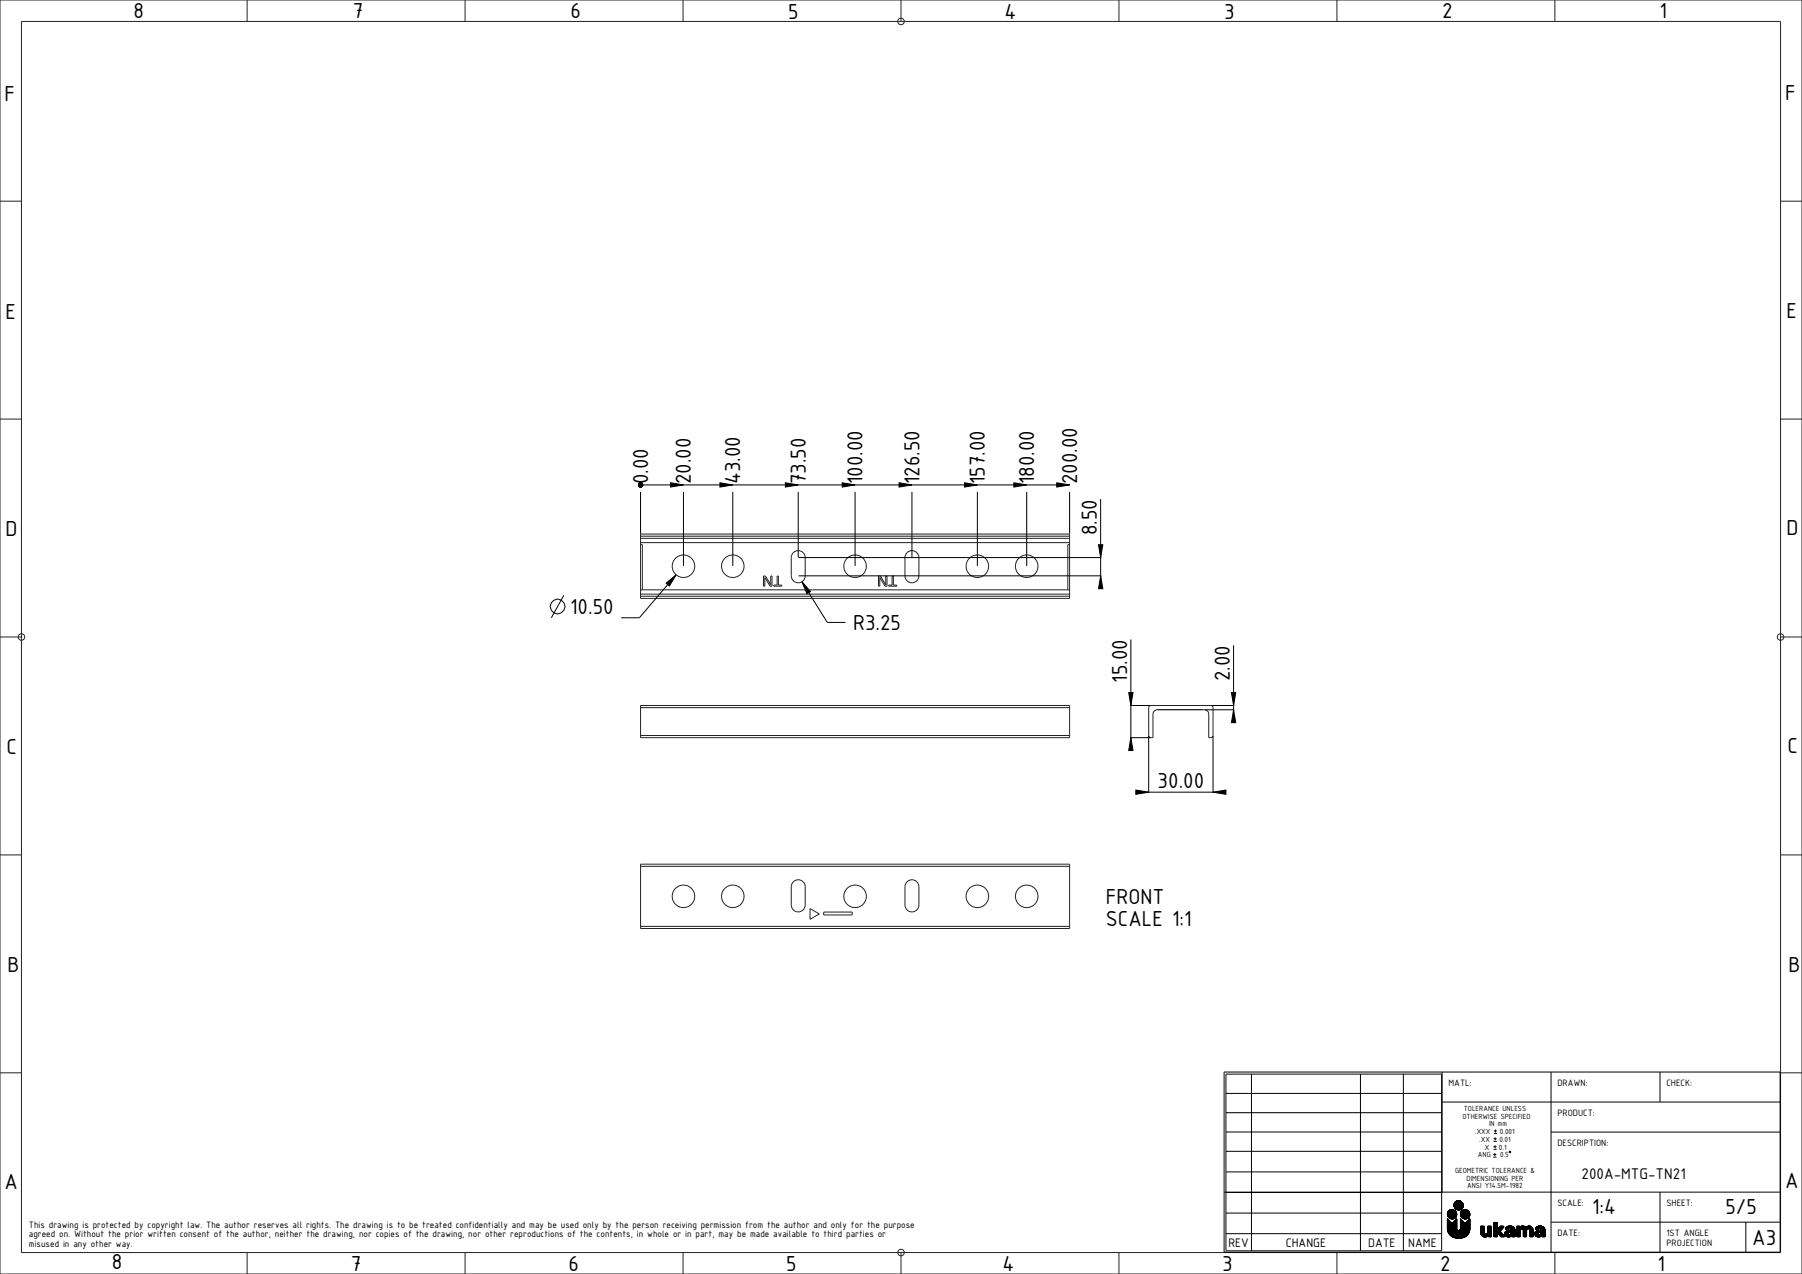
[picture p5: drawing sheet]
<svg xmlns="http://www.w3.org/2000/svg" width="420mm" height="297mm" viewBox="0 0 420 297" stroke-linecap="round" stroke-linejoin="round" font-family="sans-serif">
<g fill="none" stroke="#000" stroke-width=".23">
<path d="M148.8 112.8l.4-.2 .4 .1 .2 .3-.2 .4-.4 .1-.4-.2zM149.3 114.7v9.7M149.3 113h100M156.3 112.5l3 .5-3 .5zM159.3 114.7v17.2M167.8 112.5l3 .5-3 .5zM170.8 114.7v17.2M183 112.5l3 .5-3 .5zM186 114.7v15.2M196.3 112.5l3 .5-3 .5zM199.3 114.7v17.2M209.5 112.5l3 .5-3 .5z"/>
<path d="M212.5 114.7v15.2M224.8 112.5l3 .5-3 .5zM227.8 114.7v17.2M236.3 112.5l3 .5-3 .5zM239.3 114.7v17.2M246.3 112.5l3 .5-3 .5zM249.3 114.7v9.7M256.5 116.4v18.3M131.4 138.8l-2.9 5.2M155.3 136l2.3-2-1.6 2.6zM157.6 134l-8.6 10h-4.2M186.1 134.2h70.6"/>
<path d="M186.1 130h70.6M186.9 135.6l2 2.3-.8 .5zM186.9 135.6l5.9 9.5h4.3M256 127h1l-.5 3zM256.5 134.2l.5 3h-1zM263.6 149.1v23.4M287.5 150.4v15.6M263.1 161.5h1l-.5 3zM263.4 172h4.8M263.4 164.5h4.8M263.6 172l.5 3h-1zM267.7 171.5v13.3"/>
<path d="M280.8 165.5h6.8M282.3 164.5h5.3M282.7 171.5v13.3M287 161.5h1l-.5 3zM287.5 165.5l.5 3h-1zM264.7 184.2l3 .5-3 .5zM267.2 184.7h16M282.7 184.7l3-.5v1zM285.3 249.9h129.6v42h-129.6zM285.7 250.4h50.3v41.2h-50.3zM285.7 254.9h50.3M285.7 259.4h50.3"/>
<path d="M291.7 250.4v41.2M317.1 250.4v41.2M327.1 250.4v41.2M336.1 256.9h78.8M336.1 249.9v28M361.5 249.9v42M386.9 249.9v7M285.3 277.9h129.6M285.7 263.9h50.3M285.7 268.4h50.3M285.7 273.2h50.3M285.7 278h50.3"/>
<path d="M339.6 280l-.7 .6M339.7 279.9l-.8 .8M339.8 279.9l-.9 .9M339.9 279.9l-1 1M340 279.9l-1.1 1.1M340.1 279.9l-1.2 1.2M340.1 279.9l-1.2 1.3M340.2 279.9l-1.3 1.3M340.3 279.9l-1.4 1.4M340.3 279.9l-1.4 1.5M340.4 280l-1.5 1.4M340.4 280l-1.4 1.5"/>
<path d="M348 269.8h.8M348.1 267.9h.7M348.1 266.1h.7M348.2 264.3h.7M348.4 268.8v.7M348.5 267v.7M348.5 265.1v.8M348.5 263.3v.7M348.8 269.2h-.8M348.8 267.3h-.7M348.8 265.5h-.7M348.9 263.7h-.7"/>
<path d="M361.5 263.9h53.4M386.9 277.9v14M285.7 282.8h50.3M285.7 287.6h50.3M337.3 286.4l.2 .9 .5 .7 .7 .4 .8 .2M337.3 284.1l1.1 1.1M337.3 284.1v2.3M337.3 284.1v.1M337.3 283.2l.3 .5 .4 .4M337.4 284.1l-.1 .2M337.4 284.2l-.1 .1M337.5 284.2l-.2 .2"/>
<path d="M337.5 284.3l-.2 .2M337.5 284.3l-.2 .3M337.6 284.4l-.3 .3M337.6 284.4l-.3 .4M337.7 284.5l-.4 .3M337.7 284.5l-.4 .4M337.8 284.5l-.5 .5M337.8 284.6l-.5 .5M337.8 284.6l-.5 .6M337.9 284.7l-.6 .6M337.9 282.1l-.4 .5M338 284.7l-.7 .7"/>
<path d="M338 284.8l-.7 .7M338 284.1l.4 .1M338 284.8l-.7 .8M338.1 284.9l-.8 .8M338.1 282l-.7 .7M338.2 284.9l-.9 .9M338.2 282l-.8 .8M338.2 285l-.9 .9M338.2 285l-.9 1M338.3 285.1l-1 1M338.3 282l-1 .9M338.3 285.1l-1 1.1"/>
<path d="M338.4 285.1l-1.1 1.1M338.4 282l-1.1 1M338.5 282l-1.2 1.1M338.6 282l-1.3 1.2M338.6 282l-1.3 1.3M338.7 282l-1.3 1.3M338.8 282l-1.4 1.4M338.8 282l-1.4 1.5M338.8 284.1l-.4 .1M338.9 282.1l-1.5 1.4M338.9 282.1l-1.4 1.5M339 282.1l-1.5 1.5 1.5-1.4"/>
<path d="M339.1 282.2l-1.6 1.5M339.1 282.2l-1.5 1.6M339.2 281.8l1.5-1.6-1.5 1.6M339.2 282.3a1.1 1.1 0 0 0-1.2-.2 1.1 1.1 0 0 0-.7 1.1M339.2 282.3l.3 .8M339.2 282.3l-1.6 1.5M339.2 281.8l1.6-1.5-1.5 1.5M339.3 282.3l-1.6 1.6M339.3 282.4l-1.6 1.5M339.3 282.4l-1.5 1.6M339.4 282.5l-1.6 1.5M339.4 282.5l-1.5 1.5"/>
<path d="M339.4 283.6l-.4 .4M339.4 282.6l-1.4 1.5M339.4 280l-.4 .5M339.5 282.7l-1.5 1.4M339.5 282.7l-1.4 1.4M339.5 283.4l-.7 .7M339.5 282.8l-1.4 1.3M339.5 283.3l-.8 .9M339.5 282.8l-1.3 1.4M339.5 282.9l-1.2 1.3M339.5 283.2l-.9 1M339.5 283l-1.2 1.2"/>
<path d="M339.5 283.1l-1 1.1M339.5 283.1l-1.1 1.1M339.5 288.6h.9M339.5 286.4l.5 .4M339.5 284.1v2.3M339.5 284.1l-2.2 2.2M339.5 284.1l-2.2 2.3M339.5 284.2l-2.2 2.3M339.5 284.3l-2.2 2.3M339.5 284.4l-2.2 2.2M339.5 284.5l-2.1 2.2M339.5 284.5l-2.1 2.3"/>
<path d="M339.5 284.6l-2.1 2.3M339.5 284.7l-2.1 2.2M339.5 284.8l-2.1 2.2M339.5 284.9l-2.1 2.2M339.5 285l-2 2.1M339.5 285l-2 2.2M339.5 285.1l-2 2.1M339.5 285.2l-2 2.1 2-2M339.5 285.4l-1.9 2M339.5 285.4l-1.9 2.1M339.5 285.5l-1.9 2M339.5 285.6l-1.8 2"/>
<path d="M339.5 285.7l-1.8 1.9M339.5 285.8l-1.8 1.9M339.5 285.9l-1.7 1.8 1.7-1.8M339.5 286l-1.7 1.8M339.5 286.1l-1.6 1.7M339.5 286.2l-1.6 1.7M339.5 286.3l-1.5 1.6 1.5-1.5M339.5 283.1l-.1 .6-.6 .4M339.5 286.4l-1.5 1.6M339.6 286.5l-1.6 1.5M339.6 286.6l-1.5 1.5M339.6 286.7l-1.4 1.4"/>
<path d="M339.7 286.8l-1.5 1.4M339.8 286.8l-1.5 1.4M339.9 286.8l-1.5 1.5M340 286.8l-1.6 1.5M340 286.8l-1.5 1.5M340.2 286.8l-1.7 1.6M340.4 284.1v2.3l-.4 .4M340.4 284.1l1.1 1.1M340.4 284.8l.3-.3-.3 .4M340.4 285.1l.4-.5-.4 .6M340.4 285.4l.6-.7-.6 .8M340.4 285.9l.9-.9-.9 1"/>
<path d="M340.4 284.1h.1M340.4 283.2l.2 .5 .5 .4M340.4 284.1v.1M340.4 284.1v.2M340.5 284.2l-.1 .1M340.5 280l-1.5 1.5M340.5 284.2l-.1 .2M340.6 284.3l-.2 .2M340.6 283.7l1.5-1.5-1.5 1.6M340.6 280.1l-1.5 1.5M340.6 284.3l-.2 .3M340.6 284.4l-.2 .3"/>
<path d="M340.6 280.1l-1.5 1.6M340.7 284.4l-.3 .4M340.7 280.2l-1.6 1.5M340.8 283.9l1.5-1.6-1.5 1.6M340.8 284.5l-.4 .5M340.9 280.3l-1.6 1.6M340.9 280.4l-1.5 1.5M340.9 284.6l-.5 .6M341 280.5l-1.5 1.5M341 281.5l-.6 .5M341 284.7l-.6 .6M341 282.1l-.5 .5"/>
<path d="M341 280.6l-1.4 1.4M341 281.3l-.7 .7M341 280.7l-1.4 1.3M341 280.7l-1.3 1.4M341 281.2l-.8 .9M341.1 280.8l-1.3 1.3M341.1 280.9l-1.2 1.2M341.1 281.1l-1 1M341.1 281l-1.1 1.1M341.1 281l-1.2 1.1M341.1 284.8l-.7 .8M341.1 282l-.6 .7"/>
<path d="M341.1 284.8l-.7 .9M341.2 284.9l-.8 .8M341.2 284.9l-.8 .9M341.2 282l-.8 .8M341.3 282l-.9 .9M341.3 285.1l-.9 1M341.4 285.1l-1 1.1M341.4 282l-1 1M341.5 282l.8 .3M341.5 282a1.1 1.1 0 0 0-1.1 1.2M341.5 282l-1.1 1.1M341.6 282l-1.2 1.2"/>
<path d="M341.7 282l-1.3 1.3M341.8 282l-1.4 1.4M341.9 282l-1.4 1.5M341.9 282.1l-1.4 1.4M342 282.1l-1.5 1.5 1.5-1.5M342.1 282.1l-1.5 1.6M342.2 287.6l-.6 .6M342.2 282.3l-1.5 1.5 1.5-1.5M342.3 282.3l.3 .8M342.3 282.3l-1.6 1.6M342.4 287.4l-1 1M342.4 282.4l-1.5 1.6 1.5-1.5"/>
<path d="M342.4 287.3l-1.2 1.1M342.5 282.5l-1.5 1.5M342.5 283.6l-.5 .5M342.5 287.1l-1.4 1.4M342.5 282.6l-1.5 1.5M342.5 282.6l-1.4 1.5M342.5 287l-1.5 1.5M342.5 282.7l-1.4 1.4M342.5 283.4l-.6 .7M342.5 286.9l-1.6 1.7M342.6 282.8l-1.4 1.3M342.6 286.8l-1.8 1.8"/>
<path d="M342.6 283.3l-.9 .9M342.6 282.8l-1.4 1.4M342.6 286.7l-1.9 1.9M342.6 282.9l-1.3 1.3M342.6 283.2l-1 1M342.6 286.6l-2 2M342.6 286.5l-2.1 2.1M342.6 283l-1.2 1.2M342.6 283.1l-1 1.1M342.6 286.4l-2.2 2.2M342.6 283l-1.1 1.2M342.6 284.1v2.5l-.2 .8-.8 .9-1.2 .3"/>
<path d="M342.6 284.1l-2.2 2.2M342.6 284.1l-2.2 2.3M342.6 284.2l-2.2 2.3M342.6 284.3l-2.3 2.3M342.6 284.4l-4 4M342.6 284.5l-4 3.9M342.6 284.5l-3.9 3.9M342.6 284.6l-3.9 3.9M342.6 284.7l-3.8 3.8M342.6 284.8l-3.7 3.7M342.6 284.9l-3.7 3.6M342.6 284.9l-3.6 3.6"/>
<path d="M342.6 285l-3.5 3.6M342.6 285.1l-3.5 3.5M342.6 285.2l-3.4 3.4M342.6 285.3l-3.3 3.3M342.6 285.4l-3.3 3.2M342.6 285.4l-3.2 3.2M342.6 285.5l-3.1 3.1M342.6 285.6l-3 3M342.6 285.7l-2.9 2.9M342.6 285.8l-2.9 2.8M342.6 285.9l-2.8 2.7M342.6 285.9l-2.7 2.7"/>
<path d="M342.6 286l-2.6 2.6M342.6 286.1l-2.5 2.5M342.6 286.2l-2.4 2.4M342.6 286.3l-2.4 2.3M342.6 286.4l-2.3 2.2M342.6 283.1l-.1 .5-.4 .4-.4 .2-.6-.1M345.1 286v1.5l.3 .6M345.2 285.9l-.1 .1M345.3 285.9l-.2 .1M345.4 288.1l.6 .3 .5-.1 .3-.3v.2M345.4 285.9l-.3 .2M345.5 285.9l-.4 .3"/>
<path d="M345.5 285.9l-.4 .4M345.6 285.9l-.5 .5M345.7 285.9l-.6 .6M345.8 285.9l-.7 .6M345.9 285.9l-.8 .7M345.9 285.9l-.8 .1M345.9 285.9v.1M345.9 285.9l-.8 .8M345.9 285.9l-.8 .9M345.9 286l-.8 .9M345.9 287.3l.2 .3 .3 .1 .3-.1 .1-.3M345.9 286v1.3"/>
<path d="M345.9 286.1l-.8 .9M345.9 286.2l-.8 .9M345.9 286.3l-.8 .9M345.9 286.4l-.8 .9M345.9 286.5l-.8 .9M345.9 286.6l-.8 .9M345.9 286.7l-.8 .9M345.9 286.8l-.7 .9M345.9 286.9l-.7 .8M345.9 286.9l-.7 .9M345.9 287l-.7 .8M345.9 287.1l-.7 .8"/>
<path d="M345.9 287.2l-.6 .7M345.9 287.3l-.6 .7M346 287.4l-.7 .6M346 287.4l-.6 .7M346 287.5l-.6 .6 .6-.6M346 287.6l-.5 .6M346.1 287.7l-.6 .5M346.2 287.7l-.6 .5 .6-.5M346.3 287.7l-.6 .6M346.4 287.7l-.7 .6M346.5 287.7l-.7 .6M346.8 285.9v1.4"/>
<path d="M346.8 288.2l.1 .1M346.9 285.9h-.1M346.9 285.9h.6M346.9 285.9l-.1 .1M347 285.9l-.2 .2M347.1 285.9l-.3 .3M347.2 285.9l-.4 .4M347.3 285.9l-.5 .5M347.4 285.9l-.6 .5M347.4 285.9l-.6 .6M347.5 285.9h.1M347.5 285.9l-.7 .7"/>
<path d="M347.6 285.9l-.8 .8M347.6 285.9l-.8 .9M347.6 285.9v2.3M347.6 288.2l-.7 .1M347.6 286l-.8 .9M347.6 286.1l-.8 .9M347.6 286.2l-.8 .9M347.6 286.3l-.8 .9M347.6 286.4l-.8 .9M347.6 286.5l-.8 .9M347.6 286.6l-1.7 1.7M347.6 286.7l-1.7 1.7"/>
<path d="M347.6 286.8l-1.6 1.6M347.6 286.9l-1.5 1.5M347.6 286.9l-1.4 1.5M347.6 287l-1.3 1.3M347.6 287.1l-1.2 1.2M347.6 287.2l-1.1 1.1M347.6 287.3l-.8 .8M347.6 287.3l-.8 .9M347.6 287.4l-.8 .9M347.6 287.5l-.7 .8M347.6 287.6l-.7 .7M347.6 287.7l-.6 .6"/>
<path d="M347.6 287.8l-.5 .5M347.6 287.9l-.4 .4M347.6 288l-.3 .3M347.6 288.1l-.2 .2M347.6 288.2l-.1 .1M348.2 288.2v.1M348.2 285.1v3.1M348.2 288.3h.1M348.2 285h.1M348.3 288.3h.5M348.3 285l-.1 .1M348.3 285h.5"/>
<path d="M348.4 285l-.2 .2M348.5 285l-.3 .3M348.6 285l-.4 .4M348.7 285l-.5 .5M348.8 285l-.6 .5M348.8 285l-.6 .6M348.8 285h.1M348.9 285l-.7 .7M348.9 285l-.7 .8M348.9 285l.1 .1M348.9 285l-.7 .9M348.9 288.2v.1"/>
<path d="M349 287.5l-.8 .8M349 287.6l-.8 .7M349 287.7l-.7 .6M349 287.7l-.6 .6M349 287.8l-.5 .5M349 287.9l-.5 .4M349 288l-.4 .3M349 288.1l-.3 .2M349 288.1l-.2 .2M349 285.1v1.6l.7-.8h.8M349 285.1l-.8 .9M349 285.2l-.8 .8"/>
<path d="M349 285.3l-.8 .8M349 285.3l-.8 .9M349 285.4l-.8 .9M349 285.5l-.8 .9M349 285.6l-.8 .9M349 285.7l-.8 .8M349 285.8l-.8 .8M349 285.8l-.8 .9M349 285.9l-.8 .9M349 286l-.8 .9M349 286.1l-.8 .8M349 286.2l-.8 .8"/>
<path d="M349 286.3l-.8 .8M349 286.3l-.8 .9M349 286.4l-.8 .9M349 286.5l-.8 .9M349.2 287.6l.5-.5-.5 .6M349.6 287l1 1.1M349.6 287l-.5 .6M349.7 287l-.5 .6M349.7 288.2l.1 .1M349.7 288.2l-.7-.9-.2 1M349.7 285.9l-1.5 1.5M349.8 288.3h.1"/>
<path d="M349.8 287.2l-.5 .5M349.8 287.2l-.5 .6M349.8 285.9l-1.6 1.6M349.8 287.2l-.4 .7M349.9 288.3h.6M349.9 285.9l-1.7 1.7M350 287.4l-.5 .6M350 285.9l-1.8 1.8M350 287.5l-.5 .5M350.1 287.5l-.5 .6M350.1 285.9l-1.9 1.9M350.1 287.6l-.5 .5"/>
<path d="M350.1 287.6l-.4 .6M350.2 285.9l-2 2M350.2 287.7l-.5 .5M350.3 287.7l-.6 .6M350.3 286.2l-1.2 1.3M350.3 287.8l-.5 .5M350.3 285.9l-2.1 2.1M350.3 287.8l-.4 .5M350.4 287.9l-.5 .4M350.4 285.9l-2.2 2.2M350.4 287.9l-.4 .4M350.4 288l-.3 .3"/>
<path d="M350.5 285.9l-2.3 2.3M350.5 285.9l-2.3 2.4M350.5 285.9l-.9 1.1M350.5 288l-.3 .3M350.5 285.9l-1.4 1.6M350.5 288.1l-.2 .2M350.6 288.1l-.3 .2M350.6 288.1v.1M350.6 288.2l-.2 .1M350.6 288.2l-.1 .1M350.7 287.6l.1 .4M350.8 288l.3 .3"/>
<path d="M350.9 286.6h.1M351 286.6h.5M351 287.1l-.2 .2M351.1 288.3l.5 .1M351.2 287l-.5 .4M351.3 286l-.4 .4M351.3 286.9l-.6 .6M351.4 286.9l-.7 .7M351.4 285.9l-.5 .6M351.5 287.6l-.6 .5M351.5 287.7l-.5 .5 .6-.4M351.5 286.9l-.8 .8"/>
<path d="M351.6 285.9l-.7 .6M351.6 287.8h.2M351.6 287.8l-.5 .4M351.7 286.8l-1 1M351.7 285.8l-.8 .8M351.7 287.8l-.6 .5M351.7 287.8l-.5 .5M351.8 285.8l-.9 .8M351.8 287.8l-.5 .5M351.8 286.8l-1 1.1M351.9 285.8l-.9 .8M351.9 287.3l-.4 .2 .1 .3"/>
<path d="M351.9 287.8l-.6 .5M351.9 285.8l-.8 .8M351.9 286.8l-1.1 1.2M352 286.3l.2 .1 .1 .3M352 286.3l-.5 .3M352 285.8l-.8 .2-.3 .6M352 285.8l.8 .3M352 285.8l-.8 .8M352 287.8l-.6 .5M352 288.3l.3-.3 .1 .3M352 288.3l-.4 .1M352 286.8l-1.2 1.2"/>
<path d="M352.1 285.8l-.8 .8M352.1 286.8l-1.2 1.3M352.2 285.8l-.9 .8M352.2 286.8l-1.3 1.3 .6-.6M352.2 285.8l-.8 .8M352.3 286.7l-1.2 .4-.4 .5M352.3 286.7l.6-.6-1.3 1.3M352.3 287.3l-.1 .4-.4 .1M352.3 287.3h-.4M352.3 285.8l-.8 .8M352.4 288.3h.1M352.4 285.9l-.6 .5"/>
<path d="M352.4 288.3h.6M352.5 285.9l-.6 .4M352.5 285.9l-.5 .4M352.6 285.9l-.5 .4M352.6 285.9l-.5 .5M352.7 286l-.5 .4M352.7 286l-.4 .5M352.8 286l-.5 .5M352.8 286.1l.3 .5v1.6M352.8 286.1l-.5 .5M352.9 286.2l-1.1 1.1M352.9 286.2l-1 1.1"/>
<path d="M353 286.3l-1 1M353 286.3l-.9 .9M353 286.4l-.8 .8M353.1 286.4l-.8 .9M353.1 286.5l-.8 .9M353.1 286.6l-.8 .8M353.1 286.6l-.9 1M353.1 286.7l-1.6 1.7M353.1 288.2l-.1 .1M353.1 286.8l-1.6 1.6M353.1 286.9l-1.5 1.5M353.1 287l-1.4 1.4"/>
<path d="M353.1 287l-1.3 1.3M353.1 287.1l-1.2 1.2M353.1 287.2l-1.1 1.1M353.1 287.3l-.8 .8M353.1 287.4l-.8 .8M353.1 287.5l-.7 .8M353.1 287.6l-.7 .7M353.1 287.7l-.6 .6M353.1 287.8l-.5 .5M353.1 287.9l-.4 .4M353.1 288l-.3 .3M353.1 288.1l-.2 .2"/>
<path d="M353.5 288.2l.1 .1M353.5 286v2.2M353.5 286.6l.7-.7-.7 .8M353.6 288.3h.1M353.6 285.9l-.1 .1M353.6 288.3h.6M353.6 285.9l.7 .1M353.7 285.9l-.2 .1M353.8 285.9l-.3 .2M353.9 285.9l-.4 .3M353.9 285.9l-.4 .4M354 285.9l-.5 .5"/>
<path d="M354.1 285.9l-.6 .5M354.2 285.9l-.7 .6M354.3 286l-.8 .8M354.3 286l-.8 .9M354.3 288.2l-.1 .1M354.3 286.9v1.3M354.3 286.9l-.8 .9M354.3 287l-.8 .9M354.3 287.1l-.8 .8M354.3 287.1l-.8 .9M354.3 287.2l-.8 .9M354.3 287.3l-.8 .9"/>
<path d="M354.3 287.4l-.8 .9M354.3 287.5l-.7 .8M354.3 287.6l-.7 .7M354.3 287.7l-.6 .6M354.3 287.8l-.5 .5M354.3 287.9l-.4 .4M354.3 288l-.3 .3M354.3 288l-.2 .3M354.3 288.1l-.2 .2M354.3 286.8l-.8 .9M354.3 286.7l-.8 .9M354.6 285.9l-1.1 1"/>
<path d="M354.6 285.9l-.3 .2v-.1M354.7 286.4l.2 .2 .1 .3M354.7 286.4l-.3 .2-.1 .3M354.7 285.9l-1.2 1.1M354.8 285.8l-1.3 1.3M354.9 285.8l-1.4 1.4M355 285.8l-.4 .1M355 285.8l.4 .1 .3 .3 .3-.3M355 285.8l-1.5 1.5M355 286.6l.6-.6-.6 .7M355 286.9l.1 1.4M355.1 285.8l-1.6 1.6"/>
<path d="M355.1 288.3h.1M355.2 288.3h.5M355.2 285.8l-1.7 1.7M355.3 285.9l-.7 .6M355.3 285.9l-.6 .5M355.4 285.9l-.6 .6M355.5 286l-.6 .5M355.5 286l-.5 .6M355.6 286.1l-.6 .7M355.8 288.2l-.1 .1M355.8 287l-.8 .8M355.8 287l-.8 .9"/>
<path d="M355.8 287.1l-.8 .9M355.8 287.2l-.8 .9M355.8 287.3l-.8 .9M355.8 287.4l-.8 .8M355.8 287.5l-.7 .8M355.8 287.6l-.7 .7M355.8 287.7l-.6 .6M355.8 287.8l-.5 .5M355.8 287.9l-.4 .4M355.8 287.9l-.3 .4M355.8 288l-.3 .3M355.8 288.1l-.2 .2"/>
<path d="M355.8 286.9l-.8 .8M355.8 286.8l-.8 .9M355.8 286.7l-.8 .9M356 285.9l.6-.1 .5 .3M356 285.9l-1 1M356.2 286.4l.2 .2M356.2 286.4l-.4 .3v1.5M356.2 285.9l-1.2 1.1M356.3 285.8l-1.3 1.3M356.4 285.8l-1.4 1.4M356.4 286.6l.1 .3M356.5 286.6l.5-.6-.5 .6"/>
<path d="M356.5 285.8l-1.5 1.4M356.5 288.2l.2 .1M356.5 286.9v1.3M356.5 285.8l-1.5 1.5M356.6 285.8l-1.6 1.6M356.7 288.3h.5M356.7 285.8l-1.7 1.7M356.7 285.9l-.6 .6M356.8 285.9l-.6 .5M356.9 285.9l-.7 .6M356.9 285.9l-.6 .6M357 286l-.6 .5"/>
<path d="M357.1 286.1l-.6 .6M357.1 286.1l.2 .8M357.1 286.1l-.6 .7M357.2 286.2l-.7 .7M357.2 286.3l-.7 .7M357.2 286.3l-.7 .8M357.2 286.4l-.7 .8M357.3 286.4l-.8 .8M357.3 286.5l-.8 .8M357.3 286.6l-.8 .8M357.3 286.6l-.8 .9M357.3 286.7l-.8 .9"/>
<path d="M357.3 286.8l-.8 .9M357.3 288.2l-.1 .1M357.3 286.9v1.3M357.3 286.9l-.8 .8M357.3 287l-.8 .8M357.3 287l-.8 .9M357.3 287.1l-.8 .9M357.3 287.2l-.8 .9M357.3 287.3l-.8 .8M357.3 287.4l-.8 .8M357.3 287.5l-.7 .8M357.3 287.6l-.7 .7"/>
<path d="M357.3 287.7l-.6 .6M357.3 287.8l-.5 .5M357.3 287.9l-.4 .4M357.3 288l-.3 .3M357.3 288.1l-.2 .2M357.7 287.6l.1 .4M357.8 288l.3 .3M357.9 286.5v.1M357.9 286.6h.1M358 287.1l-.2 .2M358.1 286.1l-.1 .1M358.1 288.3h.9"/>
<path d="M358.2 287l-.5 .4M358.3 285.9l-.4 .5M358.3 286.9l-.6 .7M358.4 286.9l-.7 .7M358.5 285.9l-.6 .6M358.5 287.6l-.6 .5M358.5 287.7l-.5 .5M358.6 286.9l-.9 .8M358.6 287.8l-.6 .4M358.6 287.8h.2M358.6 285.9l-.7 .6M358.6 287.8l-.5 .4"/>
<path d="M358.7 286.8l-1 1M358.7 285.8l-.8 .8M358.7 287.8l-.6 .5M358.7 287.8l-.5 .5M358.8 285.8l-.9 .8M358.8 287.8l-.5 .5M358.8 286.8l-1 1.1M358.9 285.8l-.9 .8M358.9 287.3l-.4 .2 .1 .3M358.9 287.8l-.6 .5M358.9 285.8l-.8 .8M358.9 286.8l-1.1 1.2"/>
<path d="M359 286.3l.2 .1 .1 .3M359 286.3l-.5 .3h-.5M359 285.8l-.8 .2-.3 .5M359 285.8l.8 .3M359 285.8l-.8 .8M359 288.3l.3-.3 .1 .3M359 287.8l-.6 .5M359 286.8l-1.2 1.2M359.1 285.8l-.8 .8M359.1 286.8l-1.2 1.3M359.2 285.8l-.9 .8M359.2 286.8l-1.3 1.3 .6-.6"/>
<path d="M359.3 285.8l-.9 .8M359.3 286.7l-1.3 .4-.3 .5M359.3 286.7l.6-.6-1.2 1.2M359.3 287.3l-.1 .4-.4 .1M359.3 287.3h-.4M359.3 285.8l-.7 .7M359.4 288.3h.6M359.4 285.9l-.6 .4M359.5 285.9l-.6 .4M359.5 285.9l-.5 .4M359.6 285.9l-.5 .4M359.6 285.9l-.5 .5"/>
<path d="M359.7 286l-.5 .4M359.7 286l-.4 .5M359.8 286l-.5 .6M359.8 286.1l.3 .7M359.8 286.1l-.5 .5M359.9 286.2l-1.1 1.1M359.9 286.2l-1 1.1M360 286.3l-1 1M360 286.3l-.9 .9M360 286.4l-.8 .8M360.1 286.4l-.8 .9M360.1 286.5l-.8 .9"/>
<path d="M360.1 286.6l-.8 .9M360.1 286.6l-.9 1M360.1 286.7l-1.6 1.7M360.1 288.2l-.1 .1M360.1 286.8v1.4M360.1 286.8l-1.6 1.6M360.1 286.9l-1.5 1.5M360.1 287l-1.4 1.4M360.1 287l-1.3 1.3M360.1 287.1l-1.2 1.2M360.1 287.2l-1 1.1M360.1 287.3l-.8 .9"/>
<path d="M360.1 287.4l-.8 .8M360.1 287.5l-.7 .8M360.1 287.6l-.7 .7M360.1 287.7l-.6 .6M360.1 287.8l-.5 .5M360.1 287.9l-.4 .4M360.1 288l-.4 .3M360.1 288l-.3 .3M360.1 288.1l-.2 .2M361.5 284.9h53.4M406.9 284.9v7"/>
<circle cx="129.9" cy="141.4" r="1.72"/>
<circle cx="351.9" cy="268.6" r=".19"/>
<circle cx="340" cy="281" r="1.1"/>
</g>
<g fill="#000">
<path d="M148.8 112.8l.4-.2 .4 .1 .2 .3-.2 .4-.4 .1-.4-.2zM156.3 112.5l3 .5-3 .5zM167.8 112.5l3 .5-3 .5zM183 112.5l3 .5-3 .5zM196.3 112.5l3 .5-3 .5zM209.5 112.5l3 .5-3 .5zM224.8 112.5l3 .5-3 .5zM236.3 112.5l3 .5-3 .5zM246.3 112.5l3 .5-3 .5zM155.3 136l2.3-2-1.6 2.6zM186.9 135.6l2 2.3-.8 .5zM256 127h1l-.5 3z"/>
<path d="M256.5 134.2l.5 3h-1zM263.1 161.5h1l-.5 3zM263.6 172l.5 3h-1zM287 161.5h1l-.5 3zM287.5 165.5l.5 3h-1zM264.7 184.2l3 .5-3 .5zM282.7 184.7l3-.5v1z"/>
</g>
<g fill="none" stroke="#222" stroke-width=".23">
<path d="M0 0h420v297h-420zM5 5h410v287h-410zM57.6 0v5M108.4 0v5M159.2 0v5M210 0v5M260.8 0v5M311.6 0v5M362.4 0v5M0 46.9h5M415 46.9h5M0 97.7h5"/>
<path d="M415 97.7h5M149.3 124.5h100v15h-100zM149.3 127h.4v10.5M149.3 139h100M149.3 138.5h100M149.3 137.5h100M149.3 126.5h100M149.3 125.5h100M149.3 125h100M178 134.3h.4l1.2 2.1v-2.1h.3v2.4h-.4l-1.2-2.1v2.1h-.3zM181.1 134.3h.3v2.1h.8v.3h-1.9v-.3h.8zM184.9 128.8a1.62 1.62 0 0 1 1.8-.3 1.62 1.62 0 0 1 1 1.5v4.2a1.62 1.62 0 0 1-1.7 1.7 1.62 1.62 0 0 1-1.6-1.7v-4.2z"/>
<path d="M204.8 134.3h.4l1.2 2.1v-2.1h.3v2.4h-.4l-1.2-2.1v2.1h-.3zM207.9 134.3h.3v2.1h.8v.3h-1.9v-.3h.8zM211.4 128.8a1.62 1.62 0 0 1 1.8-.3 1.62 1.62 0 0 1 1 1.5v4.2a1.63 1.63 0 0 1-1.7 1.7 1.63 1.63 0 0 1-1.6-1.7v-4.2zM249.3 127h-.4v10.5M0 148.5h5M415 148.5h5M149.3 164.5h100v7.5h-100zM149.3 171.5h100M149.3 165h100M267.8 164.7l.4-.2h14.3l.2 .5v6.5v.2l-.5 .3h-.5v-5.5a1 1 0 0 0-1-1h-11a1 1 0 0 0-1 1v5.5h-.5l-.4-.3-.1-.2zM280.3 165.5h-10.6M0 199.3h5"/>
<path d="M415 199.3h5M149.3 201.5h100v15h-100zM149.3 216h100M149.3 202h100M184.9 205.6a1.62 1.62 0 0 1 1.8-.4 1.62 1.62 0 0 1 1 1.5v4.3a1.62 1.62 0 0 1-1.7 1.6 1.62 1.62 0 0 1-1.6-1.6v-4.3zM188.8 211.8l2.2 1.3-2.2 1.2zM192 212.6h6.6v.7h-6.6zM211.4 205.6a1.62 1.62 0 0 1 1.8-.4 1.62 1.62 0 0 1 1 1.5v4.3a1.63 1.63 0 0 1-1.7 1.6 1.63 1.63 0 0 1-1.6-1.6v-4.3zM0 250.1h5M415 250.1h5M57.6 292v5M108.4 292v5"/>
<path d="M159.2 292v5M210 292v5M260.8 292v5M311.6 292v5M362.4 292v5"/>
<circle cx="210" cy="5" r=".76"/>
<circle cx="159.3" cy="132" r="2.63"/>
<circle cx="170.8" cy="132" r="2.63"/>
<circle cx="199.3" cy="132" r="2.63"/>
<circle cx="227.8" cy="132" r="2.63"/>
<circle cx="239.3" cy="132" r="2.63"/>
<circle cx="5" cy="148.5" r=".76"/>
<circle cx="415" cy="148.5" r=".76"/>
<circle cx="159.3" cy="209" r="2.63"/>
<circle cx="170.8" cy="209" r="2.63"/>
<circle cx="199.3" cy="209" r="2.63"/>
<circle cx="227.8" cy="209" r="2.63"/>
<circle cx="239.3" cy="209" r="2.63"/>
<circle cx="210" cy="292" r=".76"/>
</g>
<g font-size="5.4">
<text x="31.1" y="4.2">8</text>
<text x="82.2" y="4.3">7</text>
<text x="132.9" y="4.3">6</text>
<text x="183.7" y="4.3">5</text>
<text x="234.1" y="4.3">4</text>
<text x="285.3" y="4.4">3</text>
<text x="336.2" y="4.2">2</text>
<text x="386.8" y="4.3">1</text>
<text x="1.1" y="23.5">F</text>
<text x="416.1" y="23.3">F</text>
<text x="1.3" y="74.3">E</text>
<text x="416.4" y="74.1">E</text>
<text x="151" y="112.9" transform="rotate(-90 151 112.9)">0.00</text>
<text x="161" y="112.9" transform="rotate(-90 161 112.9)">20.00</text>
<text x="172.5" y="112.9" transform="rotate(-90 172.5 112.9)">43.00</text>
<text x="187.8" y="112.9" transform="rotate(-90 187.8 112.9)">73.50</text>
<text x="201" y="112.9" transform="rotate(-90 201 112.9)">100.00</text>
<text x="214.3" y="112.9" transform="rotate(-90 214.3 112.9)">126.50</text>
<text x="229.5" y="112.9" transform="rotate(-90 229.5 112.9)">157.00</text>
<text x="241" y="112.9" transform="rotate(-90 241 112.9)">180.00</text>
<text x="251" y="112.9" transform="rotate(-90 251 112.9)">200.00</text>
<text x="1.3" y="124.9">D</text>
<text x="255.7" y="124.7" transform="rotate(-90 255.7 124.7)">8.50</text>
<text x="416.4" y="124.7">D</text>
<text x="132.9" y="143.1">10.50</text>
<text x="198.8" y="146.8">R3.25</text>
<text x="262.7" y="159.2" transform="rotate(-90 262.7 159.2)">15.00</text>
<text x="286.6" y="158.8" transform="rotate(-90 286.6 158.8)">2.00</text>
<text x="1.5" y="175.8">C</text>
<text x="416.6" y="175.6">C</text>
<text x="269.8" y="183.8">30.00</text>
<text x="257.8" y="210.7">FRONT</text>
<text x="257.8" y="215.9">SCALE 1:1</text>
<text x="1.8" y="226.7">B</text>
<text x="416.8" y="226.5">B</text>
<text x="1" y="277.2">A</text>
<text x="416.1" y="277">A</text>
<text x="371.1" y="283">1:4</text>
<text x="402.2" y="283.1">5/5</text>
<text x="408.4" y="290.2">A3</text>
<text x="26.1" y="295.8">8</text>
<text x="81.8" y="296.2">7</text>
<text x="132.5" y="296.3">6</text>
<text x="183.2" y="296.3">5</text>
<text x="233.7" y="296.3">4</text>
<text x="284.8" y="296.4">3</text>
<text x="335.7" y="296.2">2</text>
<text x="386.3" y="296.2">1</text>
</g>
<text font-size="3.9" x="368.6" y="274.9">200A-MTG-TN21</text>
<g font-size="3.1">
<text x="286.3" y="290.6">REV</text>
<text x="299.7" y="290.6">CHANGE</text>
<text x="318.9" y="290.6">DATE</text>
<text x="328.2" y="290.6">NAME</text>
</g>
<g font-size="2.3">
<text x="337.6" y="253.2">MATL:</text>
<text x="363" y="253.2">DRAWN:</text>
<text x="388.4" y="253.2">CHECK:</text>
<text x="363" y="260.2">PRODUCT:</text>
<text x="363" y="267.2">DESCRIPTION:</text>
<text x="363" y="281.2">SCALE:</text>
<text x="388.4" y="281.2">SHEET:</text>
<text x="6.7" y="286.2">This drawing is protected by copyright law. The author reserves all rights. The drawing is to be treated confidentially and may be used only by the person receiving permission from the author and only for the purpose</text>
<text x="6.7" y="288.4">agreed on. Without the prior written consent of the author, neither the drawing, nor copies of the drawing, nor other reproductions of the contents, in whole or in part, may be made available to third parties or</text>
<text x="6.7" y="290.7">misused in any other way.</text>
<text x="363" y="288.2">DATE:</text>
<text x="388.4" y="288.2">1ST ANGLE</text>
<text x="388.4" y="290.4">PROJECTION</text>
</g>
<g font-size="1.9">
<text x="340.9" y="260.8">OTHERWISE SPECIFIED</text>
<text x="341.2" y="259">TOLERANCE UNLESS</text>
<text x="347.1" y="262.6">IN mm</text>
<text x="343.8" y="264.4">.XXX</text>
<text x="344.5" y="269.8">ANG</text>
<text x="344.8" y="266.2">.XX</text>
<text x="345.7" y="268">.X</text>
<text x="349.3" y="268">0.1</text>
<text x="349.5" y="266.2">0.01</text>
<text x="349.6" y="264.4">0.001</text>
<text x="349.6" y="269.8">0.5</text>
<text x="339.1" y="273.4">GEOMETRIC TOLERANCE &amp;</text>
<text x="341.8" y="275.2">DIMENSIONING PER</text>
<text x="342" y="277">ANSI Y14.5M-1982</text>
</g>
</svg>
